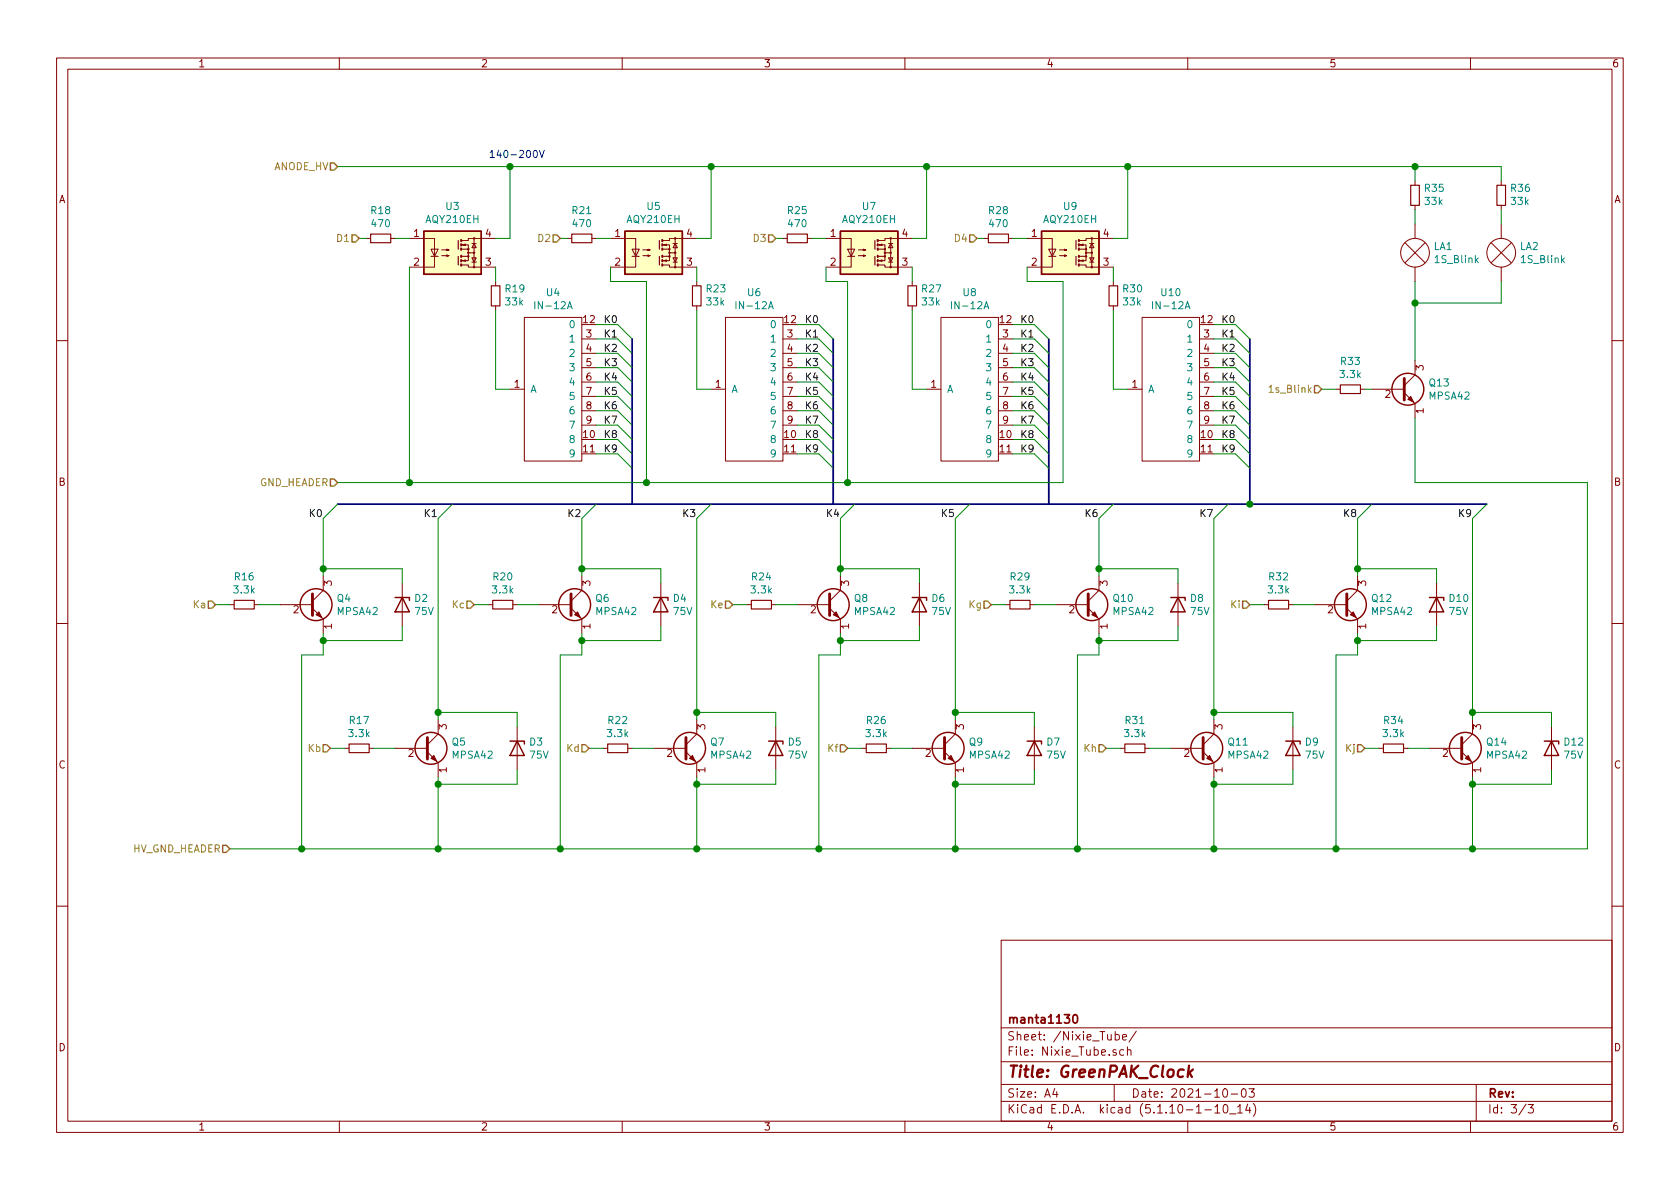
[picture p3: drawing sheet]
<svg xmlns="http://www.w3.org/2000/svg" width="297mm" height="210mm" viewBox="0 0 297 210" stroke-linecap="round" stroke-linejoin="round" font-family="sans-serif">
<g fill="none" stroke="#840000" stroke-width=".18">
<path d="M10 10.3h277v189.9h-277zM12 12.2h273v186.1h-273zM60 10.3v1.9M110 10.3v1.9M160 10.3v1.9M210 10.3v1.9M260 10.3v1.9M250.2 32v.8M250.2 36.3v.8M250.2 39.6v2.6M265.4 32v.8M265.4 36.3v.8"/>
<path d="M265.4 39.6v2.6M64.8 42.2h.7M69.1 42.2h.7M72.4 42.2h4.4v5h-4.4M76.2 44.1h1.3l-.7 1.2zM76.2 45.3h1.3M78.1 45.2h1.3l-.4 .1v-.2l.4 .1M78.1 44.2h1.3l-.4 .1v-.2l.4 .1M81.7 43.3h1.1v.8M81.7 46.9h1.1v.3h4.8M81.7 44.1h1.1v1.2h-1.1M81.8 46.1l.5-.1v.2z"/>
<path d="M81.8 43.3l.5-.1v.2zM82.8 45.3v.8h-1.1M82.8 44.7h1M83.4 45.6h.8l-.4 .7zM83.4 46.3h.8M83.4 43h.8M83.8 43l.4 .8h-.8zM83.8 42.2v5M87.6 42.2h-4.8v.3h-1.1M87.6 49.8v.7M87.6 54.1v.8M92.7 56.1h10.2v25.4h-10.2z"/>
<path d="M100.3 42.2h.8M102.9 59.9h2.5M104.6 42.2h.8M107.9 42.2h4.5v5h-4.5M111.8 44.1h1.2l-.6 1.2zM111.8 45.3h1.2M113.7 45.2h1.2l-.3 .1v-.2l.3 .1M113.7 44.2h1.2l-.3 .1v-.2l.3 .1M117.2 43.3h1.2v.8M117.2 46.9h1.2v.3h4.8M117.2 44.1h1.2v1.2h-1.2M117.3 46.1l.6-.1v.2z"/>
<path d="M117.3 43.3l.6-.1v.2zM118.4 45.3v.8h-1.2M118.4 44.7h1M119 45.6h.8l-.4 .7zM119 46.3h.8M119 43h.8M119.4 43l.4 .8h-.8zM119.4 42.2v5M123.2 42.2h-4.8v.3h-1.2M123.2 49.8v.7M123.2 54.1v.8M128.3 56.1h10.1v25.4h-10.1z"/>
<path d="M138.4 59.9h2.6M138.4 42.2h.8M142.7 42.2h.8M146 42.2h4.5v5h-4.5M149.9 44.1h1.2l-.6 1.2zM149.9 45.3h1.2M151.8 45.2h1.2l-.3 .1v-.2l.3 .1M151.8 44.2h1.2l-.3 .1v-.2l.3 .1M155.3 43.3h1.2v.8M155.3 46.9h1.2v.3h4.8M155.3 44.1h1.2v1.2h-1.2M155.4 46.1l.6-.1v.2z"/>
<path d="M155.4 43.3l.6-.1v.2zM156.5 45.3v.8h-1.2M156.5 44.7h1M157.1 45.6h.8l-.4 .7zM157.1 46.3h.8M157.1 43h.8M157.5 43l.4 .8h-.8zM157.5 42.2v5M161.3 42.2h-4.8v.3h-1.2M161.3 49.8v.7M161.3 54.1v.8M166.4 56.1h10.1v25.4h-10.1z"/>
<path d="M174 42.2h.8M176.5 59.9h2.6M178.3 42.2h.8M181.6 42.2h4.5v5h-4.5M185.4 44.1h1.3l-.6 1.2zM185.4 45.3h1.3M187.3 45.2h1.3l-.4 .1v-.2l.4 .1M187.3 44.2h1.3l-.4 .1v-.2l.4 .1M190.9 43.3h1.1v.8M190.9 46.9h1.1v.3h4.8M190.9 44.1h1.1v1.2h-1.1M191 46.1l.5-.1v.2z"/>
<path d="M191 43.3l.5-.1v.2zM192 45.3v.8h-1.1M192 44.7h1M192.7 45.6h.7l-.4 .7zM192.7 46.3h.7M192.7 43h.7M193 43l.4 .8h-.7zM193 42.2v5M196.8 42.2h-4.8v.3h-1.1M196.8 49.8v.7M196.8 54.1v.8M201.9 56.1h10.2v25.4h-10.2z"/>
<path d="M212.1 59.9h2.5M248.4 42.9l3.6 3.6M250.2 47.2v2.6M252 42.9l-3.6 3.6M263.7 42.9l3.5 3.6M265.4 47.2v2.6M267.2 42.9l-3.5 3.6M10 60.2h2M90.2 68.8h2.5M102.9 62.5h2.5M102.9 65h2.5M102.9 67.6h2.5"/>
<path d="M102.9 70.1h2.5M102.9 72.6h2.5M102.9 75.2h2.5M125.7 68.8h2.6M138.4 62.5h2.6M138.4 65h2.6M138.4 67.6h2.6M138.4 70.1h2.6M138.4 72.6h2.6M138.4 75.2h2.6M163.8 68.8h2.6M176.5 62.5h2.6"/>
<path d="M176.5 65h2.6M176.5 67.6h2.6M176.5 70.1h2.6M176.5 72.6h2.6M176.5 75.2h2.6M199.4 68.8h2.5M212.1 62.5h2.5M212.1 65h2.5M212.1 67.6h2.5M212.1 70.1h2.5M212.1 72.6h2.5M212.1 75.2h2.5"/>
<path d="M236.2 68.8h.8M240.5 68.8h.8M242.6 68.8h5.7M248.3 69.5l1.9 1.9v2.5M250.2 63.7v2.6l-1.9 1.9M285 60.2h2M10 110.3h2M40.6 106.9h.8M45 106.9h.7M49.5 106.9h5.7M55.2 107.6l1.9 1.9v2.5M57.1 101.8v2.6l-1.9 1.9"/>
<path d="M71.1 103.1v7.6M86.4 106.9h.7M90.7 106.9h.7M95.2 106.9h5.8M101 107.6l1.9 1.9v2.5M102.9 101.8v2.6l-1.9 1.9M116.8 103.1v7.6M132.1 106.9h.7M136.4 106.9h.8M141 106.9h5.7M146.7 107.6l1.9 1.9v2.5M148.6 101.8v2.6l-1.9 1.9"/>
<path d="M162.6 103.1v7.6M177.8 106.9h.8M182.1 106.9h.8M186.7 106.9h5.7M192.4 107.6l1.9 1.9v2.5M194.3 101.8v2.6l-1.9 1.9M208.3 103.1v7.6M223.5 106.9h.8M227.8 106.9h.8M232.4 106.9h5.7M238.1 107.6l1.9 1.9v2.5M240 101.8v2.6l-1.9 1.9"/>
<path d="M254 103.1v7.6M285 110.3h2M61 132.3h.7M65.3 132.3h.7M69.8 132.3h5.8M75.6 133l1.9 1.9v2.5M77.5 127.2v2.6l-1.9 1.9M91.4 128.5v7.6M106.7 132.3h.7M111 132.3h.8M115.6 132.3h5.7M121.3 133l1.9 1.9v2.5"/>
<path d="M123.2 127.2v2.6l-1.9 1.9M137.2 128.5v7.6M152.4 132.3h.8M156.7 132.3h.8M161.3 132.3h5.7M167 133l1.9 1.9v2.5M168.9 127.2v2.6l-1.9 1.9M182.9 128.5v7.6M198.1 132.3h.8M202.4 132.3h.8M207 132.3h5.7M212.7 133l1.9 1.9v2.5"/>
<path d="M214.6 127.2v2.6l-1.9 1.9M228.6 128.5v7.6M243.8 132.3h.8M248.2 132.3h.7M252.7 132.3h5.7M258.4 133l1.9 1.9v2.5M260.3 127.2v2.6l-1.9 1.9M274.3 128.5v7.6M10 160.2h2M177 166.3h108v32h-108zM285 160.2h2M60 198.3v1.9"/>
<path d="M110 198.3v1.9M160 198.3v1.9M177 194.8h108M177 191.8h108M177 187.8h108M177 181.8h108M186.5 192.5l-.4 1h1M186.8 193v1M197 191.8v3M197.2 183l.4-.1 .3 .3-.1 .6-.2 .1-.4-.1M197.2 182.4v1.5M198.5 183.4l.7-.1-.1-.3-.4-.1-.2 .2 .1 .7h.5"/>
<path d="M198.7 185.7l-.4-.1-.3 .3v.6l.3 .1 .4-.1M199.3 185.7l.2-.1 .4 .1 .1 .9M199.3 185.1v1.5M200.9 182.3l-1.3 2M210 198.3v1.9M213 196.3h1.2M214.8 195.8l.4-.5v1.5M214.8 196.8h.9M216.3 192.7l.4-.2a.94 .94 0 0 1 0 1.5 .79 .79 0 0 1-.4-1.3zM216.4 195.5l.3-.2a.94 .94 0 0 1 0 1.5l-.4-.3v-.6zM217.4 197h1.1M217.7 193.5h1.1"/>
<path d="M218.8 195.8l.5-.5v1.5M218.8 196.8h.9M219.6 192.7l.4-.2a.94 .94 0 0 1 0 1.5 .82 .82 0 0 1-.4-1.3zM220.6 195.2l-.4 1.1h1M220.8 192.5h1l-.5 .6 .4 .1v.7l-.2 .1-.7-.1M221 195.8v1M221.6 195.1a1.71 1.71 0 0 1 0 2.3M260 198.3v1.9M261 191.8v6.5M269.8 195.2l-1.2 2M270.2 195.3h.9l-.5 .6 .4 .1v.7l-.2 .1-.6-.1"/>
<circle cx="82.8" cy="44.1" r=".13"/>
<circle cx="82.8" cy="45.3" r=".13"/>
<circle cx="82.8" cy="44.7" r=".13"/>
<circle cx="83.8" cy="44.7" r=".13"/>
<circle cx="83.8" cy="42.2" r=".13"/>
<circle cx="83.8" cy="47.2" r=".13"/>
<circle cx="118.4" cy="44.7" r=".13"/>
<circle cx="118.4" cy="45.3" r=".13"/>
<circle cx="118.4" cy="44.1" r=".13"/>
<circle cx="119.4" cy="44.7" r=".13"/>
<circle cx="119.4" cy="42.2" r=".13"/>
<circle cx="119.4" cy="47.2" r=".13"/>
<circle cx="156.5" cy="45.3" r=".13"/>
<circle cx="156.5" cy="44.7" r=".13"/>
<circle cx="156.5" cy="44.1" r=".13"/>
<circle cx="157.5" cy="47.2" r=".13"/>
<circle cx="157.5" cy="44.7" r=".13"/>
<circle cx="157.5" cy="42.2" r=".13"/>
<circle cx="192" cy="45.3" r=".13"/>
<circle cx="192" cy="44.7" r=".13"/>
<circle cx="192" cy="44.1" r=".13"/>
<circle cx="193" cy="44.7" r=".13"/>
<circle cx="193" cy="42.2" r=".13"/>
<circle cx="193" cy="47.2" r=".13"/>
<circle cx="250.2" cy="44.7" r="2.54"/>
<circle cx="265.4" cy="44.7" r="2.54"/>
</g>
<path d="M210.2 188.4l-.2 2M210.3 189.7l.4 .7M210.9 189.1l-.8 .8" fill="none" stroke="#840000" stroke-width=".41"/>
<path d="M189.8 179.6l.4-.2a.94 .94 0 0 1 0 1.5l-.5-.3v-.6z" fill="none" stroke="#840000" stroke-width=".3"/>
<path d="M100.3 54.6l.4-1.3 .5 1.3M135.9 54.6l.4-1.3 .4 1.3M174 54.6l.4-1.3 .4 1.3M209.5 54.6l.5-1.3 .4 1.3" fill="none" stroke="#008484" stroke-width=".18"/>
<g fill="#ffffc2" stroke="#ffffc2" stroke-width=".18">
<path d="M74.9 40.9h10.2v7.6h-10.2z"/>
<path d="M110.5 40.9h10.1v7.6h-10.1z"/>
<path d="M148.6 40.9h10.1v7.6h-10.1z"/>
<path d="M184.1 40.9h10.2v7.6h-10.2z"/>
</g>
<g fill="none" stroke="#840000" stroke-width=".25">
<path d="M74.9 40.9h10.2v7.6h-10.2zM110.5 40.9h10.1v7.6h-10.1zM148.6 40.9h10.1v7.6h-10.1zM184.1 40.9h10.2v7.6h-10.2zM69.8 105.7h2.6v.5M71.1 105.7l1.3 2.5h-2.6zM115.6 105.7h2.5v.5M116.8 105.7l1.3 2.5h-2.5zM161.3 105.7h2.5v.5M162.6 105.7l1.2 2.5h-2.5zM207 105.7h2.5v.5M208.3 105.7l1.2 2.5h-2.5z"/>
<path d="M252.7 105.7h2.6v.5M254 105.7l1.3 2.5h-2.6zM90.2 131.1h2.5v.5M91.4 131.1l1.3 2.5h-2.5zM135.9 131.1h2.5v.5M137.2 131.1l1.2 2.5h-2.5zM181.6 131.1h2.5v.5M182.9 131.1l1.2 2.5h-2.5zM227.3 131.1h2.6v.5M228.6 131.1l1.3 2.5h-2.6zM273 131.1h2.6v.5M274.3 131.1l1.3 2.5h-2.6z"/>
<circle cx="248.9" cy="68.8" r="2.82"/>
<circle cx="55.9" cy="106.9" r="2.82"/>
<circle cx="101.6" cy="106.9" r="2.82"/>
<circle cx="147.3" cy="106.9" r="2.82"/>
<circle cx="193" cy="106.9" r="2.82"/>
<circle cx="238.8" cy="106.9" r="2.82"/>
<circle cx="76.2" cy="132.3" r="2.82"/>
<circle cx="121.9" cy="132.3" r="2.82"/>
<circle cx="167.6" cy="132.3" r="2.82"/>
<circle cx="213.4" cy="132.3" r="2.82"/>
<circle cx="259.1" cy="132.3" r="2.82"/>
</g>
<g fill="none" stroke="#840000" stroke-width=".2">
<path d="M249.4 32.8h1.6v3.5h-1.6zM264.7 32.8h1.5v3.5h-1.5zM65.5 41.4h3.6v1.5h-3.6zM81 42.5v1.6M81 45.3v1.6M86.9 50.5h1.5v3.6h-1.5zM101.1 41.4h3.5v1.5h-3.5zM116.6 42.5v1.6M116.6 45.3v1.6M122.4 50.5h1.6v3.6h-1.6zM139.2 41.4h3.5v1.5h-3.5zM154.7 42.5v1.6"/>
<path d="M154.7 45.3v1.6M160.5 50.5h1.6v3.6h-1.6zM174.8 41.4h3.5v1.5h-3.5zM190.2 42.5v1.6M190.2 45.3v1.6M196.1 50.5h1.5v3.6h-1.5zM237 68.1h3.5v1.5h-3.5zM41.4 106.2h3.6v1.5h-3.6zM87.1 106.2h3.6v1.5h-3.6zM132.8 106.2h3.6v1.5h-3.6zM178.6 106.2h3.5v1.5h-3.5zM224.3 106.2h3.5v1.5h-3.5z"/>
<path d="M61.7 131.6h3.6v1.5h-3.6zM107.4 131.6h3.6v1.5h-3.6zM153.2 131.6h3.5v1.5h-3.5zM198.9 131.6h3.5v1.5h-3.5zM244.6 131.6h3.6v1.5h-3.6z"/>
</g>
<g fill="none" stroke="#840000" stroke-width=".36">
<path d="M81.5 46.7v.3M81.5 46v.2M81.5 43.9v.3M81.5 43.2v.2M81.5 42.4v.3M81.5 45.2v.3M117.1 46.7v.3M117.1 46v.2M117.1 43.9v.3M117.1 43.2v.2M117.1 42.4v.3M117.1 45.2v.3"/>
<path d="M155.2 46.7v.3M155.2 46v.2M155.2 43.9v.3M155.2 43.2v.2M155.2 42.4v.3M155.2 45.2v.3M190.8 46.7v.3M190.8 46v.2M190.8 43.9v.3M190.8 43.2v.2M190.8 42.4v.3M190.8 45.2v.3"/>
</g>
<path d="M248.3 66.9v3.8M55.2 105v3.8M101 105v3.8M146.7 105v3.8M192.4 105v3.8M238.1 105v3.8M75.6 130.4v3.8M121.3 130.4v3.8M167 130.4v3.8M212.7 130.4v3.8M258.4 130.4v3.8" fill="none" stroke="#840000" stroke-width=".51"/>
<g fill="#840000" stroke="#840000" stroke-width=".18">
<path d="M248.9 70.6l.5-.5 .5 1z"/>
<path d="M76.2 134.1l.5-.5 .5 1z"/>
<path d="M259.1 134.1l.5-.5 .5 1z"/>
<path d="M101.6 108.7l.5-.5 .5 1z"/>
<path d="M213.4 134.1l.5-.5 .5 1z"/>
<path d="M167.6 134.1l.5-.5 .6 1z"/>
<path d="M121.9 134.1l.5-.5 .5 1z"/>
<path d="M55.9 108.7l.5-.5 .5 1z"/>
<path d="M238.8 108.7l.5-.5 .5 1z"/>
<path d="M193 108.7l.5-.5 .6 1z"/>
<path d="M147.3 108.7l.5-.5 .5 1z"/>
</g>
<path d="M111.8 59.9v29.2M147.3 59.9v29.2M185.4 59.9v29.2M221 59.9v29.2M59.7 89.1h203.2" fill="none" stroke="#000084" stroke-width=".3"/>
<g fill="none" stroke="#008400" stroke-width=".18">
<path d="M59.7 29.5h205.7v2.5M90.2 29.5v12.7h-2.6M125.7 29.5v12.7h-2.5M163.8 29.5v12.7h-2.5M199.4 29.5v12.7h-2.6M250.2 29.5v2.5M250.2 37.1v2.5M265.4 37.1v2.5M63.5 42.2h1.3M69.8 42.2h2.6M72.4 47.2v38.1M87.6 54.9v13.9h2.6"/>
<path d="M87.6 47.2v2.6M99.1 42.2h1.2M105.4 42.2h2.5M105.4 57.4h3.8l2.6 2.5M105.4 59.9h3.8l2.6 2.6M107.9 47.2v2.6h6.4v35.5M123.2 54.9v13.9h2.5M123.2 47.2v2.6M137.2 42.2h1.2M141 57.4h3.8l2.5 2.5M141 59.9h3.8l2.5 2.6M143.5 42.2h2.5"/>
<path d="M146 47.2v2.6h3.9v35.5M161.3 54.9v13.9h2.5M161.3 47.2v2.6M172.7 42.2h1.3M179.1 42.2h2.5M179.1 57.4h3.8l2.5 2.5M179.1 59.9h3.8l2.5 2.6M181.6 47.2v2.6h6.4v35.5h-128.3M196.8 54.9v13.9h2.6M196.8 47.2v2.6M214.6 57.4h3.8l2.6 2.5M214.6 59.9h3.8l2.6 2.6"/>
<path d="M250.2 49.8v13.9M265.4 49.8v3.8h-15.2M105.4 72.6h3.8l2.6 2.6M105.4 77.7h3.8l2.6 2.6M105.4 75.2h3.8l2.6 2.5M105.4 62.5h3.8l2.6 2.5M105.4 70.1h3.8l2.6 2.5M105.4 67.6h3.8l2.6 2.5M105.4 65h3.8l2.6 2.6M141 72.6h3.8l2.5 2.6M141 77.7h3.8l2.5 2.6M141 75.2h3.8l2.5 2.5"/>
<path d="M141 62.5h3.8l2.5 2.5M141 70.1h3.8l2.5 2.5M141 67.6h3.8l2.5 2.5M141 65h3.8l2.5 2.6M179.1 72.6h3.8l2.5 2.6M179.1 77.7h3.8l2.5 2.6M179.1 75.2h3.8l2.5 2.5M179.1 62.5h3.8l2.5 2.5M179.1 70.1h3.8l2.5 2.5M179.1 67.6h3.8l2.5 2.5M179.1 65h3.8l2.5 2.6M214.6 72.6h3.8l2.6 2.6"/>
<path d="M214.6 77.7h3.8l2.6 2.6M214.6 75.2h3.8l2.6 2.5M214.6 62.5h3.8l2.6 2.5M214.6 70.1h3.8l2.6 2.5M214.6 67.6h3.8l2.6 2.5M214.6 65h3.8l2.6 2.6M233.7 68.8h2.5M241.3 68.8h1.3M250.2 73.9v11.4h30.5v64.8h-240.1M59.7 89.1l-2.6 2.6v10.1M80 89.1l-2.5 2.6v35.5M105.4 89.1l-2.5 2.6v10.1"/>
<path d="M105.4 80.3h3.8l2.6 2.5M125.7 89.1l-2.5 2.6v35.5M141 80.3h3.8l2.5 2.5M151.1 89.1l-2.5 2.6v10.1M171.4 89.1l-2.5 2.6v35.5M179.1 80.3h3.8l2.5 2.5M196.8 89.1l-2.5 2.6v10.1M214.6 80.3h3.8l2.6 2.5M217.2 89.1l-2.6 2.6v35.5M242.6 89.1l-2.6 2.6v10.1M262.9 89.1l-2.6 2.6v35.5M38.1 106.9h2.5"/>
<path d="M45.7 106.9h3.8M57.1 100.6h14v2.5M57.1 112v3.8h-3.8v34.3M71.1 110.7v2.6h-14M83.8 106.9h2.6M91.4 106.9h3.8M102.9 100.6h13.9v2.5M102.9 112v3.8h-3.8v34.3M116.8 110.7v2.6h-13.9M129.5 106.9h2.6M137.2 106.9h3.8M148.6 112v3.8h-3.8v34.3"/>
<path d="M148.6 100.6h14v2.5M162.6 110.7v2.6h-14M175.3 106.9h2.5M182.9 106.9h3.8M194.3 112v3.8h-3.8v34.3M194.3 100.6h14v2.5M208.3 110.7v2.6h-14M221 106.9h2.5M228.6 106.9h3.8M240 100.6h14v2.5M240 112v3.8h-3.8v34.3M254 110.7v2.6h-14"/>
<path d="M58.4 132.3h2.6M66 132.3h3.8M77.5 126h13.9v2.5M77.5 137.4v12.7M91.4 136.1v2.6h-13.9M104.1 132.3h2.6M111.8 132.3h3.8M123.2 137.4v12.7M123.2 126h14v2.5M137.2 136.1v2.6h-14M149.9 132.3h2.5M157.5 132.3h3.8"/>
<path d="M168.9 126h14v2.5M168.9 137.4v12.7M182.9 136.1v2.6h-14M195.6 132.3h2.5M203.2 132.3h3.8M214.6 126h14v2.5M214.6 137.4v12.7M228.6 136.1v2.6h-14M241.3 132.3h2.5M248.9 132.3h3.8M260.3 126h14v2.5M260.3 137.4v12.7"/>
<path d="M274.3 136.1v2.6h-14"/>
</g>
<path d="M224.4 68.5l.3-.4v1.3M224.4 69.4h.7" fill="none" stroke="#848400" stroke-width=".18"/>
<g fill="none" stroke="#848400" stroke-width=".25">
<path d="M58.4 28.8h.7l.6 .7-.6 .6h-.7zM62.2 41.5h.7l.6 .7-.6 .6h-.7zM97.8 41.5h.6l.7 .7-.7 .6h-.6zM135.9 41.5h.6l.7 .7-.7 .6h-.6zM171.4 41.5h.7l.6 .7-.6 .6h-.7zM232.4 68.2h.6l.7 .6-.7 .7h-.6zM58.4 84.7h.7l.6 .6-.6 .7h-.7zM36.8 106.3h.7l.6 .6-.6 .7h-.7zM82.5 106.3h.7l.6 .6-.6 .7h-.7zM128.3 106.3h.6l.6 .6-.6 .7h-.6zM174 106.3h.6l.7 .6-.7 .7h-.6zM219.7 106.3h.6l.7 .6-.7 .7h-.6z"/>
<path d="M57.1 131.7h.7l.6 .6-.6 .7h-.7zM102.9 131.7h.6l.6 .6-.6 .7h-.6zM148.6 131.7h.6l.7 .6-.7 .7h-.6zM194.3 131.7h.6l.7 .6-.7 .7h-.6zM240 131.7h.7l.6 .6-.6 .7h-.7zM39.4 149.5h.6l.6 .6-.6 .6h-.6z"/>
</g>
<path d="M94.4 26.7l.2-.1a.67 .67 0 0 1 .4 .6 .67 .67 0 0 1-.4 .7l-.3-.3v-.2zM95.4 26.6l.4 1.3 .4-1.3" fill="none" stroke="#0000c2" stroke-width=".18"/>
<g fill="#008400" stroke="#008400" stroke-width=".25">
<circle cx="236.2" cy="150.1" r=".51"/>
<circle cx="77.5" cy="126" r=".51"/>
<circle cx="190.5" cy="150.1" r=".51"/>
<circle cx="77.5" cy="138.7" r=".51"/>
<circle cx="125.7" cy="29.5" r=".51"/>
<circle cx="90.2" cy="29.5" r=".51"/>
<circle cx="144.8" cy="150.1" r=".51"/>
<circle cx="260.3" cy="126" r=".51"/>
<circle cx="260.3" cy="138.7" r=".51"/>
<circle cx="214.6" cy="126" r=".51"/>
<circle cx="99.1" cy="150.1" r=".51"/>
<circle cx="214.6" cy="138.7" r=".51"/>
<circle cx="163.8" cy="29.5" r=".51"/>
<circle cx="168.9" cy="126" r=".51"/>
<circle cx="53.3" cy="150.1" r=".51"/>
<circle cx="168.9" cy="138.7" r=".51"/>
<circle cx="123.2" cy="126" r=".51"/>
<circle cx="123.2" cy="138.7" r=".51"/>
<circle cx="102.9" cy="113.3" r=".51"/>
<circle cx="260.3" cy="150.1" r=".51"/>
<circle cx="214.6" cy="150.1" r=".51"/>
<circle cx="72.4" cy="85.3" r=".51"/>
<circle cx="168.9" cy="150.1" r=".51"/>
<circle cx="102.9" cy="100.6" r=".51"/>
<circle cx="123.2" cy="150.1" r=".51"/>
<circle cx="114.3" cy="85.3" r=".51"/>
<circle cx="77.5" cy="150.1" r=".51"/>
<circle cx="250.2" cy="53.6" r=".51"/>
<circle cx="57.2" cy="100.6" r=".51"/>
<circle cx="149.9" cy="85.3" r=".51"/>
<circle cx="57.2" cy="113.3" r=".51"/>
<circle cx="240" cy="100.6" r=".51"/>
<circle cx="240" cy="113.3" r=".51"/>
<circle cx="194.3" cy="100.6" r=".51"/>
<circle cx="194.3" cy="113.3" r=".51"/>
<circle cx="250.2" cy="29.5" r=".51"/>
<circle cx="199.4" cy="29.5" r=".51"/>
<circle cx="221" cy="89.1" r=".51"/>
<circle cx="148.6" cy="100.6" r=".51"/>
<circle cx="148.6" cy="113.3" r=".51"/>
</g>
<text font-size="2.8" fill="#840000" x="178" y="190.5">Title: GreenPAK_Clock</text>
<g font-size="2.1" fill="#840000">
<text x="178" y="184">Sheet: /Nixie_Tube/</text>
<text x="178" y="181">manta1130</text>
<text x="178" y="186.7">File: Nixie_Tube.sch</text>
<text x="178" y="196.9">KiCad E.D.A. kicad (5.1.10-1-10_14)</text>
<text x="178" y="194.1">Size: A4</text>
<text x="200" y="194.1">Date: 2021-10-03</text>
<text x="263" y="194.1">Rev:</text>
<text x="263" y="196.9">Id: 3/3</text>
</g>
<g font-size="1.8" fill="#840000">
<text x="35" y="11.9">1</text>
<text x="85" y="11.9">2</text>
<text x="135" y="11.9">3</text>
<text x="185" y="11.9">4</text>
<text x="235" y="11.9">5</text>
<text x="285" y="11.9">6</text>
<text x="10.4" y="35.9">A</text>
<text x="285.4" y="35.9">A</text>
<text x="73.2" y="41.9">1</text>
<text x="85.9" y="41.9">4</text>
<text x="108.7" y="41.9">1</text>
<text x="121.4" y="41.9">4</text>
<text x="146.8" y="41.9">1</text>
<text x="159.5" y="41.9">4</text>
<text x="182.4" y="41.9">1</text>
<text x="195.1" y="41.9">4</text>
<text x="73.2" y="47">2</text>
<text x="85.9" y="47">3</text>
<text x="108.7" y="47">2</text>
<text x="121.4" y="47">3</text>
<text x="146.8" y="47">2</text>
<text x="159.5" y="47">3</text>
<text x="182.4" y="47">2</text>
<text x="195.1" y="47">3</text>
<text x="103.2" y="57.1">12</text>
<text x="103.7" y="59.7">3</text>
<text x="138.7" y="57.1">12</text>
<text x="139.2" y="59.7">3</text>
<text x="176.8" y="57.1">12</text>
<text x="177.3" y="59.7">3</text>
<text x="212.4" y="57.1">12</text>
<text x="212.9" y="59.7">3</text>
<text x="103.7" y="62.2">4</text>
<text x="103.7" y="64.8">5</text>
<text x="139.2" y="62.2">4</text>
<text x="139.2" y="64.8">5</text>
<text x="177.3" y="62.2">4</text>
<text x="177.3" y="64.8">5</text>
<text x="212.9" y="62.2">4</text>
<text x="212.9" y="64.8">5</text>
<text x="251.7" y="65.5" transform="rotate(-90 251.7 65.5)">3</text>
<text x="91" y="68.6">1</text>
<text x="103.7" y="67.3">6</text>
<text x="103.7" y="69.8">7</text>
<text x="126.5" y="68.6">1</text>
<text x="139.2" y="67.3">6</text>
<text x="139.2" y="69.8">7</text>
<text x="164.6" y="68.6">1</text>
<text x="177.3" y="67.3">6</text>
<text x="177.3" y="69.8">7</text>
<text x="200.2" y="68.6">1</text>
<text x="212.9" y="67.3">6</text>
<text x="212.9" y="69.8">7</text>
<text x="244.9" y="70.4">2</text>
<text x="103.2" y="77.5">10</text>
<text x="103.7" y="72.4">8</text>
<text x="103.7" y="74.9">9</text>
<text x="138.7" y="77.5">10</text>
<text x="139.2" y="72.4">8</text>
<text x="139.2" y="74.9">9</text>
<text x="176.8" y="77.5">10</text>
<text x="177.3" y="72.4">8</text>
<text x="177.3" y="74.9">9</text>
<text x="212.4" y="77.5">10</text>
<text x="212.9" y="72.4">8</text>
<text x="212.9" y="74.9">9</text>
<text x="251.7" y="73.1" transform="rotate(-90 251.7 73.1)">1</text>
<text x="103.2" y="80">11</text>
<text x="138.7" y="80">11</text>
<text x="176.8" y="80">11</text>
<text x="212.4" y="80">11</text>
<text x="10.4" y="85.9">B</text>
<text x="285.4" y="85.9">B</text>
<text x="58.7" y="103.6" transform="rotate(-90 58.7 103.6)">3</text>
<text x="104.4" y="103.6" transform="rotate(-90 104.4 103.6)">3</text>
<text x="150.1" y="103.6" transform="rotate(-90 150.1 103.6)">3</text>
<text x="195.8" y="103.6" transform="rotate(-90 195.8 103.6)">3</text>
<text x="241.6" y="103.6" transform="rotate(-90 241.6 103.6)">3</text>
<text x="51.9" y="108.5">2</text>
<text x="58.7" y="111.2" transform="rotate(-90 58.7 111.2)">1</text>
<text x="97.6" y="108.5">2</text>
<text x="104.4" y="111.2" transform="rotate(-90 104.4 111.2)">1</text>
<text x="143.3" y="108.5">2</text>
<text x="150.1" y="111.2" transform="rotate(-90 150.1 111.2)">1</text>
<text x="189.1" y="108.5">2</text>
<text x="195.8" y="111.2" transform="rotate(-90 195.8 111.2)">1</text>
<text x="234.8" y="108.5">2</text>
<text x="241.6" y="111.2" transform="rotate(-90 241.6 111.2)">1</text>
<text x="79" y="129" transform="rotate(-90 79 129)">3</text>
<text x="124.7" y="129" transform="rotate(-90 124.7 129)">3</text>
<text x="170.4" y="129" transform="rotate(-90 170.4 129)">3</text>
<text x="216.2" y="129" transform="rotate(-90 216.2 129)">3</text>
<text x="261.9" y="129" transform="rotate(-90 261.9 129)">3</text>
<text x="10.4" y="135.9">C</text>
<text x="72.2" y="133.9">2</text>
<text x="79" y="136.6" transform="rotate(-90 79 136.6)">1</text>
<text x="117.9" y="133.9">2</text>
<text x="124.7" y="136.6" transform="rotate(-90 124.7 136.6)">1</text>
<text x="163.7" y="133.9">2</text>
<text x="170.4" y="136.6" transform="rotate(-90 170.4 136.6)">1</text>
<text x="209.4" y="133.9">2</text>
<text x="216.2" y="136.6" transform="rotate(-90 216.2 136.6)">1</text>
<text x="255.1" y="133.9">2</text>
<text x="261.9" y="136.6" transform="rotate(-90 261.9 136.6)">1</text>
<text x="285.4" y="135.9">C</text>
<text x="10.4" y="185.9">D</text>
<text x="285.4" y="185.9">D</text>
<text x="35" y="199.9">1</text>
<text x="85" y="199.9">2</text>
<text x="135" y="199.9">3</text>
<text x="185" y="199.9">4</text>
<text x="235" y="199.9">5</text>
<text x="285" y="199.9">6</text>
</g>
<text font-size="1.8" fill="#0000c2" x="86.4" y="27.9">140-200V</text>
<g font-size="1.8" fill="#848400">
<text x="48.3" y="30.1">ANODE_HV</text>
<text x="59.7" y="42.8">D1</text>
<text x="95.3" y="42.8">D2</text>
<text x="133.4" y="42.8">D3</text>
<text x="168.9" y="42.8">D4</text>
<text x="224.9" y="69.5">1s_Blink</text>
<text x="45.8" y="86">GND_HEADER</text>
<text x="34.3" y="107.6">Ka</text>
<text x="80" y="107.6">Kc</text>
<text x="125.8" y="107.6">Ke</text>
<text x="171.4" y="107.6">Kg</text>
<text x="217.7" y="107.6">Ki</text>
<text x="54.5" y="133">Kb</text>
<text x="100.3" y="133">Kd</text>
<text x="146.5" y="133">Kf</text>
<text x="191.7" y="133">Kh</text>
<text x="238" y="133">Kj</text>
<text x="23.3" y="150.7">HV_GND_HEADER</text>
</g>
<g font-size="1.8" fill="#008484">
<text x="252" y="33.9">R35</text>
<text x="267.2" y="33.9">R36</text>
<text x="65.7" y="37.9">R18</text>
<text x="65.8" y="40.2">470</text>
<text x="75.4" y="39.4">AQY210EH</text>
<text x="78.9" y="37.1">U3</text>
<text x="101.2" y="37.9">R21</text>
<text x="101.4" y="40.2">470</text>
<text x="110.9" y="39.4">AQY210EH</text>
<text x="114.5" y="37.1">U5</text>
<text x="139.3" y="37.9">R25</text>
<text x="139.5" y="40.2">470</text>
<text x="149" y="39.4">AQY210EH</text>
<text x="152.6" y="37.1">U7</text>
<text x="174.9" y="37.9">R28</text>
<text x="175.1" y="40.2">470</text>
<text x="184.6" y="39.4">AQY210EH</text>
<text x="188.1" y="37.1">U9</text>
<text x="252" y="36.2">33k</text>
<text x="267.3" y="36.2">33k</text>
<text x="253.5" y="44.2">LA1</text>
<text x="253.8" y="46.5">1S_Blink</text>
<text x="268.7" y="44.2">LA2</text>
<text x="269.1" y="46.5">1S_Blink</text>
<text x="89.4" y="51.7">R19</text>
<text x="96.7" y="52.4">U4</text>
<text x="125" y="51.7">R23</text>
<text x="132.2" y="52.4">U6</text>
<text x="163.1" y="51.7">R27</text>
<text x="170.3" y="52.4">U8</text>
<text x="198.6" y="51.7">R30</text>
<text x="205.4" y="52.4">U10</text>
<text x="89.5" y="54">33k</text>
<text x="95" y="54.7">IN-12A</text>
<text x="100.9" y="58">0</text>
<text x="125" y="54">33k</text>
<text x="130.6" y="54.7">IN-12A</text>
<text x="136.4" y="58">0</text>
<text x="163.1" y="54">33k</text>
<text x="168.7" y="54.7">IN-12A</text>
<text x="174.5" y="58">0</text>
<text x="198.7" y="54">33k</text>
<text x="204.2" y="54.7">IN-12A</text>
<text x="210.1" y="58">0</text>
<text x="100.9" y="60.6">1</text>
<text x="100.9" y="63.1">2</text>
<text x="100.9" y="65.7">3</text>
<text x="136.4" y="60.6">1</text>
<text x="136.4" y="63.1">2</text>
<text x="136.4" y="65.7">3</text>
<text x="174.5" y="60.6">1</text>
<text x="174.5" y="63.1">2</text>
<text x="174.5" y="65.7">3</text>
<text x="210.1" y="60.6">1</text>
<text x="210.1" y="63.1">2</text>
<text x="210.1" y="65.7">3</text>
<text x="237.1" y="64.5">R33</text>
<text x="93.7" y="69.5">A</text>
<text x="100.9" y="68.2">4</text>
<text x="100.9" y="70.7">5</text>
<text x="129.3" y="69.5">A</text>
<text x="136.4" y="68.2">4</text>
<text x="136.4" y="70.7">5</text>
<text x="167.4" y="69.5">A</text>
<text x="174.5" y="68.2">4</text>
<text x="174.5" y="70.7">5</text>
<text x="202.9" y="69.5">A</text>
<text x="210.1" y="68.2">4</text>
<text x="210.1" y="70.7">5</text>
<text x="237" y="66.8">3.3k</text>
<text x="252.8" y="70.7">MPSA42</text>
<text x="252.8" y="68.3">Q13</text>
<text x="100.9" y="73.3">6</text>
<text x="100.9" y="75.8">7</text>
<text x="136.4" y="73.3">6</text>
<text x="136.4" y="75.8">7</text>
<text x="174.5" y="73.3">6</text>
<text x="174.5" y="75.8">7</text>
<text x="210.1" y="73.3">6</text>
<text x="210.1" y="75.8">7</text>
<text x="100.9" y="78.4">8</text>
<text x="100.9" y="80.9">9</text>
<text x="136.4" y="78.4">8</text>
<text x="136.4" y="80.9">9</text>
<text x="174.5" y="78.4">8</text>
<text x="174.5" y="80.9">9</text>
<text x="210.1" y="78.4">8</text>
<text x="210.1" y="80.9">9</text>
<text x="41.5" y="104.9">3.3k</text>
<text x="41.6" y="102.6">R16</text>
<text x="59.6" y="106.4">Q4</text>
<text x="73.4" y="106.4">D2</text>
<text x="87.2" y="104.9">3.3k</text>
<text x="87.3" y="102.6">R20</text>
<text x="105.4" y="106.4">Q6</text>
<text x="119.1" y="106.4">D4</text>
<text x="132.9" y="104.9">3.3k</text>
<text x="133" y="102.6">R24</text>
<text x="151.1" y="106.4">Q8</text>
<text x="164.8" y="106.4">D6</text>
<text x="178.6" y="104.9">3.3k</text>
<text x="178.7" y="102.6">R29</text>
<text x="196.9" y="106.4">Q10</text>
<text x="210.5" y="106.4">D8</text>
<text x="224.3" y="104.9">3.3k</text>
<text x="224.4" y="102.6">R32</text>
<text x="242.6" y="106.4">Q12</text>
<text x="256.3" y="106.4">D10</text>
<text x="59.7" y="108.8">MPSA42</text>
<text x="73.4" y="108.8">75V</text>
<text x="105.4" y="108.8">MPSA42</text>
<text x="119.1" y="108.8">75V</text>
<text x="151.2" y="108.8">MPSA42</text>
<text x="164.8" y="108.8">75V</text>
<text x="196.9" y="108.8">MPSA42</text>
<text x="210.6" y="108.8">75V</text>
<text x="242.6" y="108.8">MPSA42</text>
<text x="256.3" y="108.8">75V</text>
<text x="61.8" y="130.3">3.3k</text>
<text x="61.9" y="128">R17</text>
<text x="80" y="131.8">Q5</text>
<text x="93.7" y="131.8">D3</text>
<text x="107.5" y="130.3">3.3k</text>
<text x="107.6" y="128">R22</text>
<text x="125.7" y="131.8">Q7</text>
<text x="139.4" y="131.8">D5</text>
<text x="153.2" y="130.3">3.3k</text>
<text x="153.3" y="128">R26</text>
<text x="171.4" y="131.8">Q9</text>
<text x="185.1" y="131.8">D7</text>
<text x="198.9" y="130.3">3.3k</text>
<text x="199" y="128">R31</text>
<text x="217.2" y="131.8">Q11</text>
<text x="230.8" y="131.8">D9</text>
<text x="244.7" y="130.3">3.3k</text>
<text x="244.8" y="128">R34</text>
<text x="262.9" y="131.8">Q14</text>
<text x="276.6" y="131.8">D12</text>
<text x="80" y="134.2">MPSA42</text>
<text x="93.7" y="134.2">75V</text>
<text x="125.8" y="134.2">MPSA42</text>
<text x="139.4" y="134.2">75V</text>
<text x="171.5" y="134.2">MPSA42</text>
<text x="185.2" y="134.2">75V</text>
<text x="217.2" y="134.2">MPSA42</text>
<text x="230.9" y="134.2">75V</text>
<text x="262.9" y="134.2">MPSA42</text>
<text x="276.6" y="134.2">75V</text>
</g>
<g font-size="1.8">
<text x="106.7" y="59.7">K1</text>
<text x="106.7" y="57.1">K0</text>
<text x="142.2" y="57.1">K0</text>
<text x="142.2" y="59.7">K1</text>
<text x="180.3" y="57.1">K0</text>
<text x="180.3" y="59.7">K1</text>
<text x="215.9" y="59.7">K1</text>
<text x="215.9" y="57.1">K0</text>
<text x="106.7" y="64.8">K3</text>
<text x="106.7" y="62.2">K2</text>
<text x="142.2" y="62.2">K2</text>
<text x="142.2" y="64.8">K3</text>
<text x="180.3" y="62.2">K2</text>
<text x="180.3" y="64.8">K3</text>
<text x="215.9" y="64.8">K3</text>
<text x="215.9" y="62.2">K2</text>
<text x="106.7" y="69.8">K5</text>
<text x="106.7" y="67.3">K4</text>
<text x="142.2" y="67.3">K4</text>
<text x="142.2" y="69.8">K5</text>
<text x="180.3" y="67.3">K4</text>
<text x="180.3" y="69.8">K5</text>
<text x="215.9" y="69.8">K5</text>
<text x="215.9" y="67.3">K4</text>
<text x="106.7" y="77.5">K8</text>
<text x="106.7" y="74.9">K7</text>
<text x="106.7" y="72.4">K6</text>
<text x="142.2" y="72.4">K6</text>
<text x="142.2" y="77.5">K8</text>
<text x="142.2" y="74.9">K7</text>
<text x="180.3" y="77.5">K8</text>
<text x="180.3" y="74.9">K7</text>
<text x="180.3" y="72.4">K6</text>
<text x="215.9" y="77.5">K8</text>
<text x="215.9" y="74.9">K7</text>
<text x="215.9" y="72.4">K6</text>
<text x="106.7" y="80">K9</text>
<text x="142.2" y="80">K9</text>
<text x="180.3" y="80">K9</text>
<text x="215.9" y="80">K9</text>
<text x="54.9" y="91.4">K0</text>
<text x="75.2" y="91.4">K1</text>
<text x="100.6" y="91.4">K2</text>
<text x="120.9" y="91.4">K3</text>
<text x="146.3" y="91.4">K4</text>
<text x="166.6" y="91.4">K5</text>
<text x="192" y="91.4">K6</text>
<text x="212.4" y="91.4">K7</text>
<text x="237.8" y="91.4">K8</text>
<text x="258.1" y="91.4">K9</text>
</g>
</svg>
